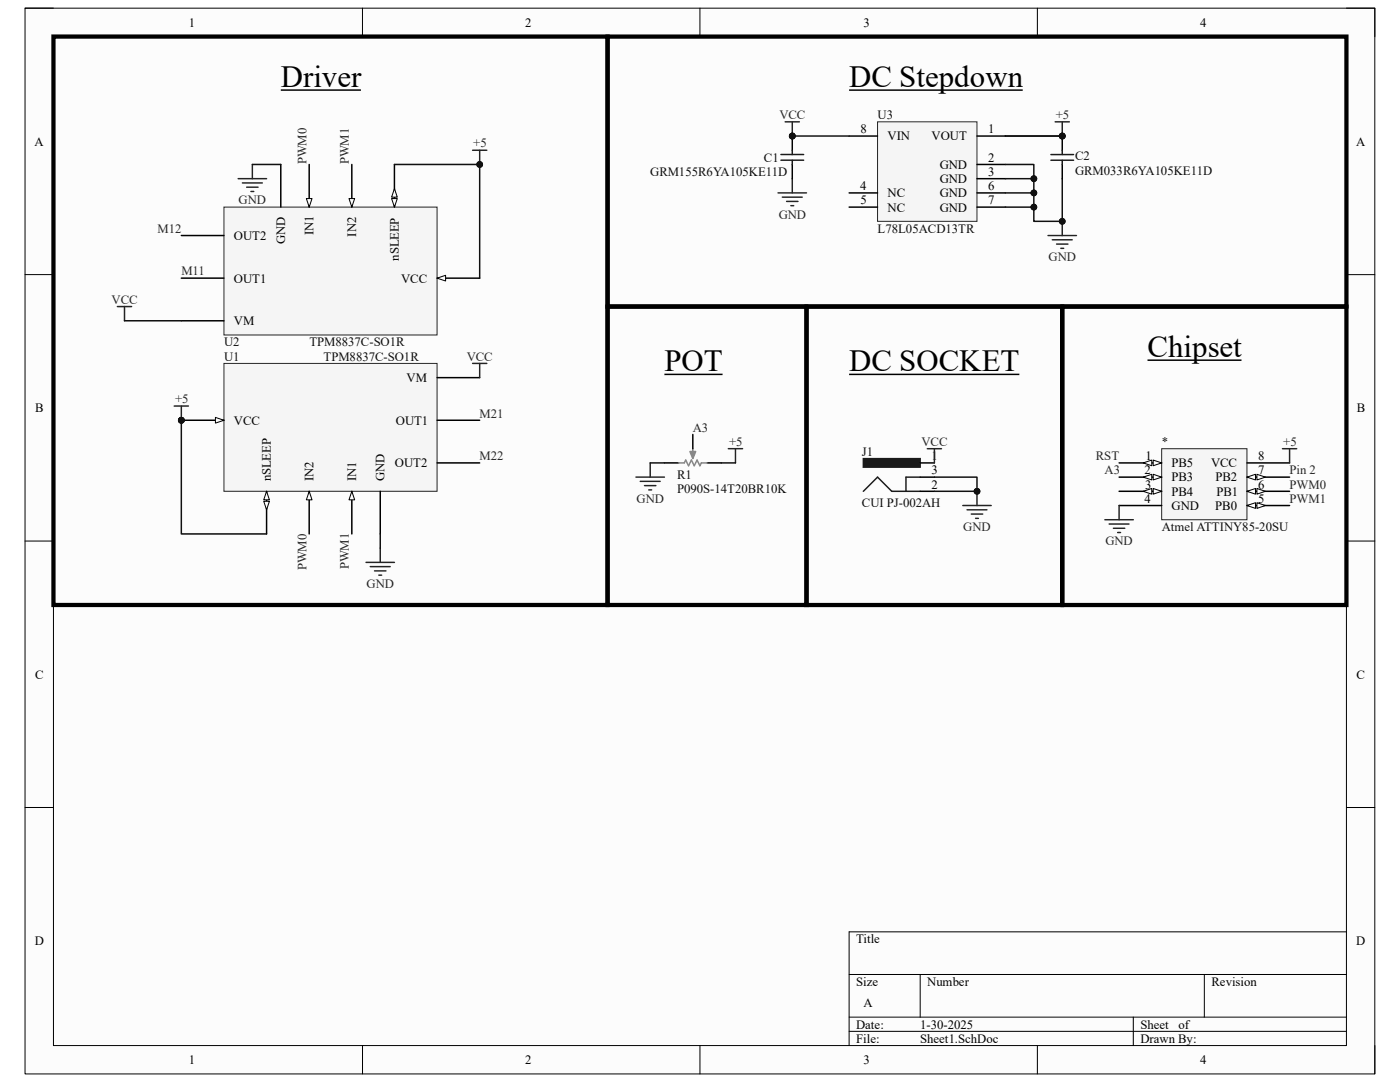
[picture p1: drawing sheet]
<svg xmlns="http://www.w3.org/2000/svg" width="279mm" height="216mm" viewBox="0 0 279 216" stroke-linecap="round" stroke-linejoin="round" font-family="sans-serif">
<path d="M5 1.6h269.4v212.7h-269.4z" fill-rule="evenodd" fill="#fcfcfc"/>
<path d="M5 1.6h269.4v212.7h-269.4z" fill="none" stroke="#000" stroke-width=".2"/>
<path d="M10.7 7.3h258v201.3h-258z" fill-rule="evenodd" fill="#fcfcfc"/>
<g fill="none" stroke="#000" stroke-width=".2">
<path d="M5 1.6h5.7M10.7 7.3h258v201.3h-258zM72.3 1.6v5.7M139.7 1.6v5.7M207 1.6v5.7M268.7 1.6h5.7v5.7M5 54.8h5.7M268.7 54.8h5.7M5 108h5.7M268.7 108h5.7M5 161.1h5.7M268.7 161.1h5.7"/>
<path d="M169.5 194.4h99.2M183.6 194.4v8.6M240.3 194.4v8.6M268.7 185.9h-99.2v22.7M72.3 208.6v5.7M139.7 208.6v5.7M169.5 203h99.2M169.5 205.8h99.2M207 208.6v5.7M226.2 203v5.6M274.4 208.6v5.7"/>
</g>
<path d="M231.8 89.5h17.1v14.2h-17.1z" fill-rule="evenodd" fill="#f5f5f5"/>
<path d="M231.8 89.5h17.1v14.2h-17.1z" fill="none" stroke="#262626" stroke-width=".2"/>
<path d="M223.3 92.4h8.5" fill="none" stroke="#000" stroke-width=".3"/>
<path d="M230.1 91.8l1.7 .6-1.7 .5z" fill="#fbfbfb"/>
<path d="M230.1 91.8l1.7 .6-1.7 .5z" fill="none" stroke="#000" stroke-width=".2"/>
<path d="M228.2 92.4l1.7-.6v1.1z" fill="#fbfbfb"/>
<path d="M228.2 92.4l1.7-.6v1.1z" fill="none" stroke="#000" stroke-width=".2"/>
<path d="M223.3 95.2h8.5" fill="none" stroke="#000" stroke-width=".3"/>
<path d="M230.1 94.6l1.7 .6-1.7 .6z" fill="#fbfbfb"/>
<path d="M230.1 94.6l1.7 .6-1.7 .6z" fill="none" stroke="#000" stroke-width=".2"/>
<path d="M228.2 95.2l1.7-.6v1.2z" fill="#fbfbfb"/>
<path d="M228.2 95.2l1.7-.6v1.2z" fill="none" stroke="#000" stroke-width=".2"/>
<path d="M223.3 98h8.5" fill="none" stroke="#000" stroke-width=".3"/>
<path d="M230.1 97.5l1.7 .5-1.7 .6z" fill="#fbfbfb"/>
<path d="M230.1 97.5l1.7 .5-1.7 .6z" fill="none" stroke="#000" stroke-width=".2"/>
<path d="M228.2 98l1.7-.5v1.1z" fill="#fbfbfb"/>
<path d="M228.2 98l1.7-.5v1.1z" fill="none" stroke="#000" stroke-width=".2"/>
<path d="M223.3 100.9h8.5M248.9 100.9h8.5" fill="none" stroke="#000" stroke-width=".3"/>
<path d="M248.9 100.9l1.7-.6v1.1z" fill="#fbfbfb"/>
<path d="M248.9 100.9l1.7-.6v1.1z" fill="none" stroke="#000" stroke-width=".2"/>
<path d="M250.8 100.3l1.7 .6-1.7 .5z" fill="#fbfbfb"/>
<path d="M250.8 100.3l1.7 .6-1.7 .5z" fill="none" stroke="#000" stroke-width=".2"/>
<path d="M248.9 98h8.5" fill="none" stroke="#000" stroke-width=".3"/>
<path d="M248.9 98l1.7-.5v1.1z" fill="#fbfbfb"/>
<path d="M248.9 98l1.7-.5v1.1z" fill="none" stroke="#000" stroke-width=".2"/>
<path d="M250.8 97.5l1.7 .5-1.7 .6z" fill="#fbfbfb"/>
<path d="M250.8 97.5l1.7 .5-1.7 .6z" fill="none" stroke="#000" stroke-width=".2"/>
<path d="M248.9 95.2h8.5" fill="none" stroke="#000" stroke-width=".3"/>
<path d="M248.9 95.2l1.7-.6v1.2z" fill="#fbfbfb"/>
<path d="M248.9 95.2l1.7-.6v1.2z" fill="none" stroke="#000" stroke-width=".2"/>
<path d="M250.8 94.6l1.7 .6-1.7 .6z" fill="#fbfbfb"/>
<path d="M250.8 94.6l1.7 .6-1.7 .6z" fill="none" stroke="#000" stroke-width=".2"/>
<path d="M248.9 92.4h8.5" fill="none" stroke="#000" stroke-width=".3"/>
<circle cx="36.2" cy="83.9" r=".57" fill="#0e0e0e"/>
<circle cx="36.2" cy="83.9" r=".57" fill="none" stroke="#0e0e0e" stroke-width=".2"/>
<path d="M44.7 72.5h42.5v25.5h-42.5z" fill-rule="evenodd" fill="#f5f5f5"/>
<path d="M44.7 72.5h42.5v25.5h-42.5z" fill="none" stroke="#262626" stroke-width=".2"/>
<path d="M70.2 98v8.5M75.9 98v8.5M87.2 92.4h8.5M87.2 83.9h8.5" fill="none" stroke="#000" stroke-width=".3"/>
<path d="M70.2 98l.6 1.7h-1.2z" fill="#fbfbfb"/>
<path d="M70.2 98l.6 1.7h-1.2z" fill="none" stroke="#000" stroke-width=".2"/>
<path d="M61.7 98v8.5" fill="none" stroke="#000" stroke-width=".3"/>
<path d="M61.7 98l.6 1.7h-1.2z" fill="#fbfbfb"/>
<path d="M61.7 98l.6 1.7h-1.2z" fill="none" stroke="#000" stroke-width=".2"/>
<path d="M53.2 98v8.5" fill="none" stroke="#000" stroke-width=".3"/>
<path d="M53.2 98l.6 1.7h-1.2z" fill="#fbfbfb"/>
<path d="M53.2 98l.6 1.7h-1.2z" fill="none" stroke="#000" stroke-width=".2"/>
<path d="M52.6 100h1.2l-.6 1.7z" fill="#fbfbfb"/>
<path d="M52.6 100h1.2l-.6 1.7z" fill="none" stroke="#000" stroke-width=".2"/>
<path d="M36.2 83.9h8.5" fill="none" stroke="#000" stroke-width=".3"/>
<path d="M43 83.3l1.7 .6-1.7 .5z" fill="#fbfbfb"/>
<path d="M43 83.3l1.7 .6-1.7 .5z" fill="none" stroke="#000" stroke-width=".2"/>
<circle cx="36.2" cy="83.9" r=".57" fill="#0e0e0e"/>
<circle cx="36.2" cy="83.9" r=".57" fill="none" stroke="#0e0e0e" stroke-width=".2"/>
<path d="M87.2 75.4h8.5" fill="none" stroke="#000" stroke-width=".3"/>
<path d="M44.7 41.3h42.5v25.5h-42.5z" fill-rule="evenodd" fill="#f5f5f5"/>
<path d="M44.7 41.3h42.5v25.5h-42.5z" fill="none" stroke="#262626" stroke-width=".2"/>
<path d="M56 32.8v8.5M61.7 32.8v8.5M36.2 47h8.5M36.2 55.5h8.5" fill="none" stroke="#000" stroke-width=".3"/>
<path d="M61.1 39.6h1.2l-.6 1.7z" fill="#fbfbfb"/>
<path d="M61.1 39.6h1.2l-.6 1.7z" fill="none" stroke="#000" stroke-width=".2"/>
<path d="M70.2 32.8v8.5" fill="none" stroke="#000" stroke-width=".3"/>
<path d="M69.6 39.6h1.2l-.6 1.7z" fill="#fbfbfb"/>
<path d="M69.6 39.6h1.2l-.6 1.7z" fill="none" stroke="#000" stroke-width=".2"/>
<path d="M78.7 32.8v8.5" fill="none" stroke="#000" stroke-width=".3"/>
<path d="M78.2 39.6h1.1l-.6 1.7z" fill="#fbfbfb"/>
<path d="M78.2 39.6h1.1l-.6 1.7z" fill="none" stroke="#000" stroke-width=".2"/>
<path d="M78.7 37.6l.6 1.7h-1.1z" fill="#fbfbfb"/>
<path d="M78.7 37.6l.6 1.7h-1.1z" fill="none" stroke="#000" stroke-width=".2"/>
<path d="M87.2 55.5h8.5" fill="none" stroke="#000" stroke-width=".3"/>
<path d="M87.2 55.5l1.7-.6v1.2z" fill="#fbfbfb"/>
<path d="M87.2 55.5l1.7-.6v1.2z" fill="none" stroke="#000" stroke-width=".2"/>
<path d="M36.2 64h8.5" fill="none" stroke="#000" stroke-width=".3"/>
<path d="M209.2 47h5.6M210 47.8h4M210.9 48.7h2.2M211.7 49.6h.6M212 44.2v2.8" fill="none" stroke="#262626" stroke-width=".3"/>
<circle cx="212" cy="44.2" r=".57" fill="#0e0e0e"/>
<circle cx="212" cy="44.2" r=".57" fill="none" stroke="#0e0e0e" stroke-width=".2"/>
<path d="M155.3 38.5h5.7M156.1 39.3h4M156.7 24.3h2.8M158.1 24.3v2.8M158.1 35.7v2.8M157 40.2h2.3M157.8 41h.6" fill="none" stroke="#262626" stroke-width=".3"/>
<circle cx="158.1" cy="27.1" r=".57" fill="#0e0e0e"/>
<circle cx="158.1" cy="27.1" r=".57" fill="none" stroke="#0e0e0e" stroke-width=".2"/>
<path d="M210.6 24.3h2.8M212 24.3v2.8" fill="none" stroke="#262626" stroke-width=".3"/>
<circle cx="212" cy="27.1" r=".57" fill="#0e0e0e"/>
<circle cx="212" cy="27.1" r=".57" fill="none" stroke="#0e0e0e" stroke-width=".2"/>
<path d="M10.7 7.3h110.6v113.4h-110.6zM121.3 7.3h147.4v53.9h-147.4zM121.3 61.2h39.7v59.5h-39.7z" fill="none" stroke="#000" stroke-width=".85"/>
<path d="M56 18h16M169.5 18h34.6M132.6 74.7h11.6" fill="none" stroke="#000" stroke-width=".3"/>
<g fill="none" stroke="#262626" stroke-width=".3">
<path d="M47.5 35.7h5.7M48.4 36.5h3.9M49.2 37.4h2.3M50.1 38.2h.5M50.4 32.8v2.9M94.3 30h2.8M95.7 30v2.8M255.9 89.5h2.9M257.4 89.5v2.9M220.5 103.7h5.7M221.4 104.6h3.9M222.2 105.4h2.3"/>
<path d="M223.1 106.3h.5M223.3 100.9v2.8"/>
</g>
<circle cx="95.7" cy="32.8" r=".57" fill="#0e0e0e"/>
<circle cx="95.7" cy="32.8" r=".57" fill="none" stroke="#0e0e0e" stroke-width=".2"/>
<path d="M23.4 61.2h2.9M24.8 61.2v2.8M34.8 81h2.8M36.2 81v2.9M73.1 112.2h5.6M73.9 113.1h4M74.8 113.9h2.2M75.6 114.8h.6M75.9 109.4v2.8" fill="none" stroke="#262626" stroke-width=".3"/>
<path d="M212 61.2h56.7v59.5h-56.7z" fill="none" stroke="#000" stroke-width=".85"/>
<path d="M229 71.9h18.8" fill="none" stroke="#000" stroke-width=".3"/>
<circle cx="36.2" cy="83.9" r=".57" fill="#0e0e0e"/>
<circle cx="36.2" cy="83.9" r=".57" fill="none" stroke="#0e0e0e" stroke-width=".2"/>
<path d="M94.3 72.5h2.8M95.7 72.5v2.9M126.9 95.2h5.7M127.8 96h3.9M128.6 96.9h2.3M129.5 97.8h.5M129.8 92.4v2.8M145.4 89.5h2.8M146.8 89.5v2.9" fill="none" stroke="#262626" stroke-width=".3"/>
<path d="M172.3 98l2.8-2.8 2.9 2.8h5.6M183.6 95.2h-2.8v2.8" fill="none" stroke="#1c1c1c" stroke-width=".3"/>
<path d="M172.3 91.5h11.3v1.7h-11.3z" fill-rule="evenodd" fill="#1c1c1c"/>
<path d="M172.3 91.5h11.3v1.7h-11.3z" fill="none" stroke="#1c1c1c" stroke-width=".3"/>
<path d="M169.5 74.7h33.9M183.6 98h2.9M183.6 95.2h2.9M183.6 92.4h2.9" fill="none" stroke="#000" stroke-width=".3"/>
<path d="M185.1 89.5h2.8M186.5 89.5v2.9M195 98v2.9M192.2 100.9h5.6M193 101.7h4M193.8 102.6h2.3M194.7 103.4h.6" fill="none" stroke="#262626" stroke-width=".3"/>
<circle cx="195" cy="98" r=".57" fill="#0e0e0e"/>
<circle cx="195" cy="98" r=".57" fill="none" stroke="#0e0e0e" stroke-width=".2"/>
<path d="M161 61.2h51v59.5h-51z" fill="none" stroke="#000" stroke-width=".85"/>
<path d="M132.6 92.4h2.8M141.1 92.4h2.8" fill="none" stroke="#000" stroke-width=".3"/>
<path d="M138.3 89.5v1.4" fill="none" stroke="#848484" stroke-width=".3"/>
<path d="M137.7 90.1h1.1l-.5 1.4z" fill="#848484"/>
<path d="M135.4 92.4h1.2l.2-.6 .6 1.1 .6-1.1 .6 1.1 .5-1.1 .6 1.1 .3-.5h1.1M137.7 90.1h1.1l-.5 1.4z" fill="none" stroke="#848484" stroke-width=".3"/>
<path d="M138.3 86.7v2.8" fill="none" stroke="#000" stroke-width=".3"/>
<path d="M175.1 24.3h19.9v19.9h-19.9z" fill-rule="evenodd" fill="#f5f5f5"/>
<path d="M175.1 24.3h19.9v19.9h-19.9z" fill="none" stroke="#262626" stroke-width=".2"/>
<path d="M169.5 27.1h5.6M169.5 38.5h5.6M195 27.1h17M195 35.7h5.6M195 38.5h5.6M195 32.8h5.6M169.5 41.3h5.6M195 41.3h5.6" fill="none" stroke="#000" stroke-width=".3"/>
<path d="M50.4 32.8h5.6M78.7 32.8h17v22.7M24.8 64h11.4M75.9 106.5v2.9" fill="none" stroke="#0e0e0e" stroke-width=".3"/>
<circle cx="95.7" cy="32.8" r=".57" fill="#0e0e0e"/>
<circle cx="95.7" cy="32.8" r=".57" fill="none" stroke="#0e0e0e" stroke-width=".2"/>
<path d="M36.2 83.9v22.6h17" fill="none" stroke="#0e0e0e" stroke-width=".3"/>
<circle cx="36.2" cy="83.9" r=".57" fill="#0e0e0e"/>
<circle cx="36.2" cy="83.9" r=".57" fill="none" stroke="#0e0e0e" stroke-width=".2"/>
<path d="M186.5 95.2h8.5v2.8h-8.5" fill="none" stroke="#0e0e0e" stroke-width=".3"/>
<circle cx="195" cy="98" r=".57" fill="#0e0e0e"/>
<circle cx="195" cy="98" r=".57" fill="none" stroke="#0e0e0e" stroke-width=".2"/>
<path d="M158.1 27.1h11.4M129.8 92.4h2.8" fill="none" stroke="#0e0e0e" stroke-width=".3"/>
<circle cx="158.1" cy="27.1" r=".57" fill="#0e0e0e"/>
<circle cx="158.1" cy="27.1" r=".57" fill="none" stroke="#0e0e0e" stroke-width=".2"/>
<path d="M200.6 27.1h11.4" fill="none" stroke="#0e0e0e" stroke-width=".3"/>
<circle cx="212" cy="27.1" r=".57" fill="#0e0e0e"/>
<circle cx="212" cy="27.1" r=".57" fill="none" stroke="#0e0e0e" stroke-width=".2"/>
<path d="M200.6 32.8h5.7v11.4h5.7v-8.5" fill="none" stroke="#0e0e0e" stroke-width=".3"/>
<circle cx="206.3" cy="35.7" r=".57" fill="#0e0e0e"/>
<circle cx="206.3" cy="35.7" r=".57" fill="none" stroke="#0e0e0e" stroke-width=".2"/>
<circle cx="206.3" cy="38.5" r=".57" fill="#0e0e0e"/>
<circle cx="206.3" cy="38.5" r=".57" fill="none" stroke="#0e0e0e" stroke-width=".2"/>
<circle cx="206.3" cy="41.3" r=".57" fill="#0e0e0e"/>
<circle cx="206.3" cy="41.3" r=".57" fill="none" stroke="#0e0e0e" stroke-width=".2"/>
<circle cx="212" cy="44.2" r=".57" fill="#0e0e0e"/>
<circle cx="212" cy="44.2" r=".57" fill="none" stroke="#0e0e0e" stroke-width=".2"/>
<path d="M200.6 41.3h5.7" fill="none" stroke="#0e0e0e" stroke-width=".3"/>
<circle cx="206.3" cy="41.3" r=".57" fill="#0e0e0e"/>
<circle cx="206.3" cy="41.3" r=".57" fill="none" stroke="#0e0e0e" stroke-width=".2"/>
<path d="M200.6 38.5h5.7" fill="none" stroke="#0e0e0e" stroke-width=".3"/>
<circle cx="206.3" cy="38.5" r=".57" fill="#0e0e0e"/>
<circle cx="206.3" cy="38.5" r=".57" fill="none" stroke="#0e0e0e" stroke-width=".2"/>
<path d="M200.6 35.7h5.7" fill="none" stroke="#0e0e0e" stroke-width=".3"/>
<circle cx="206.3" cy="35.7" r=".57" fill="#0e0e0e"/>
<circle cx="206.3" cy="35.7" r=".57" fill="none" stroke="#0e0e0e" stroke-width=".2"/>
<circle cx="158.1" cy="27.1" r=".57" fill="#0e0e0e"/>
<circle cx="158.1" cy="27.1" r=".57" fill="none" stroke="#0e0e0e" stroke-width=".2"/>
<path d="M158.1 27.1v2.9M158.1 32.8v2.9" fill="none" stroke="#000" stroke-width=".3"/>
<circle cx="158.1" cy="27.1" r=".57" fill="#0e0e0e"/>
<circle cx="158.1" cy="27.1" r=".57" fill="none" stroke="#0e0e0e" stroke-width=".2"/>
<path d="M155.9 30.8h4.5M155.9 32h4.5M158.1 30v.8M158.1 32v.8" fill="none" stroke="#1c1c1c" stroke-width=".3"/>
<circle cx="212" cy="27.1" r=".57" fill="#0e0e0e"/>
<circle cx="212" cy="27.1" r=".57" fill="none" stroke="#0e0e0e" stroke-width=".2"/>
<path d="M212 27.1v2.9" fill="none" stroke="#000" stroke-width=".3"/>
<circle cx="212" cy="27.1" r=".57" fill="#0e0e0e"/>
<circle cx="212" cy="27.1" r=".57" fill="none" stroke="#0e0e0e" stroke-width=".2"/>
<path d="M212 32.8v2.9" fill="none" stroke="#000" stroke-width=".3"/>
<path d="M209.7 32h4.6M209.7 30.8h4.6M212 30v.8M212 32v.8" fill="none" stroke="#1c1c1c" stroke-width=".3"/>
<path d="M143.9 92.4h2.9" fill="none" stroke="#0e0e0e" stroke-width=".3"/>
<g font-size="6.1">
<text x="56" y="17.3">Driver</text>
<text x="169.5" y="17.3">DC Stepdown</text>
<text x="229" y="71.2">Chipset</text>
<text x="132.6" y="74">POT</text>
<text x="169.5" y="74">DC SOCKET</text>
</g>
<g font-size="2.5">
<text x="37.7" y="5.3">1</text>
<text x="104.8" y="5.3">2</text>
<text x="172.3" y="5.3">3</text>
<text x="239.5" y="5.3">4</text>
<text x="6.9" y="29.1">A</text>
<text x="171.7" y="26.6">8</text>
<text x="177.1" y="28">VIN</text>
<text x="185.9" y="28">VOUT</text>
<text x="197.2" y="26.6">1</text>
<text x="270.6" y="29.1">A</text>
<text x="187.5" y="33.7">GND</text>
<text x="197.2" y="35.1">3</text>
<text x="197.2" y="32.3">2</text>
<text x="171.7" y="37.9">4</text>
<text x="171.7" y="40.8">5</text>
<text x="177.1" y="39.4">NC</text>
<text x="187.5" y="36.5">GND</text>
<text x="187.5" y="39.4">GND</text>
<text x="197.2" y="37.9">6</text>
<text x="197.2" y="40.8">7</text>
<text x="46.7" y="47.9">OUT2</text>
<text x="62.6" y="47" transform="rotate(-90 62.6 47)">IN1</text>
<text x="71.1" y="47.2" transform="rotate(-90 71.1 47.2)">IN2</text>
<text x="177.1" y="42.2">NC</text>
<text x="187.5" y="42.2">GND</text>
<text x="56.9" y="48.8" transform="rotate(-90 56.9 48.8)">GND</text>
<text x="79.6" y="52" transform="rotate(-90 79.6 52)">nSLEEP</text>
<text x="46.7" y="56.4">OUT1</text>
<text x="80.1" y="56.4">VCC</text>
<text x="46.7" y="64.9">VM</text>
<text x="81.2" y="76.2">VM</text>
<text x="7" y="82.3">B</text>
<text x="270.8" y="82.3">B</text>
<text x="46.7" y="84.7">VCC</text>
<text x="79" y="84.7">OUT1</text>
<text x="78.8" y="93.2">OUT2</text>
<text x="185.9" y="94.7">3</text>
<text x="185.9" y="91.8">1</text>
<text x="228.4" y="94.7">2</text>
<text x="228.6" y="91.8">1</text>
<text x="233.8" y="93.2">PB5</text>
<text x="241.7" y="93.2">VCC</text>
<text x="251.1" y="94.7">7</text>
<text x="251.1" y="91.8">8</text>
<text x="54.1" y="96.1" transform="rotate(-90 54.1 96.1)">nSLEEP</text>
<text x="62.6" y="96.1" transform="rotate(-90 62.6 96.1)">IN2</text>
<text x="71.1" y="96.1" transform="rotate(-90 71.1 96.1)">IN1</text>
<text x="76.8" y="96.1" transform="rotate(-90 76.8 96.1)">GND</text>
<text x="185.9" y="97.5">2</text>
<text x="228.4" y="100.3">4</text>
<text x="228.5" y="97.5">3</text>
<text x="233.8" y="96.1">PB3</text>
<text x="233.8" y="98.9">PB4</text>
<text x="233.8" y="101.7">GND</text>
<text x="242.5" y="101.7">PB0</text>
<text x="242.6" y="96.1">PB2</text>
<text x="242.8" y="98.9">PB1</text>
<text x="251.1" y="100.3">5</text>
<text x="251.1" y="97.5">6</text>
<text x="7" y="135.4">C</text>
<text x="270.7" y="135.4">C</text>
<text x="6.9" y="188.6">D</text>
<text x="170.9" y="188.2">Title</text>
<text x="270.7" y="188.6">D</text>
<text x="170.9" y="196.7">Size</text>
<text x="185" y="196.7">Number</text>
<text x="241.8" y="196.7">Revision</text>
<text x="172.3" y="201">A</text>
<text x="170.9" y="205.2">Date:</text>
<text x="170.9" y="208.1">File:</text>
<text x="183.6" y="205.2">1-30-2025</text>
<text x="183.7" y="208.1">Sheet1.SchDoc</text>
<text x="227.6" y="205.2">Sheet</text>
<text x="227.6" y="208.1">Drawn By:</text>
<text x="235.2" y="205.2">of</text>
<text x="37.7" y="212.3">1</text>
<text x="104.8" y="212.3">2</text>
<text x="172.3" y="212.3">3</text>
<text x="239.5" y="212.3">4</text>
</g>
<g font-size="2.5" fill="#262626">
<text x="155.5" y="23.7">VCC</text>
<text x="210.7" y="23.7">+5</text>
<text x="94.4" y="29.4">+5</text>
<text x="61.2" y="32.8" transform="rotate(-90 61.2 32.8)">PWM0</text>
<text x="69.6" y="32.8" transform="rotate(-90 69.6 32.8)">PWM1</text>
<text x="47.6" y="40.8">GND</text>
<text x="31.5" y="46.4">M12</text>
<text x="155.4" y="43.6">GND</text>
<text x="209.3" y="52.1">GND</text>
<text x="36.2" y="54.9">M11</text>
<text x="22.3" y="60.6">VCC</text>
<text x="93.1" y="72">VCC</text>
<text x="34.9" y="80.5">+5</text>
<text x="95.7" y="83.3">M21</text>
<text x="138.3" y="86.1">A3</text>
<text x="145.5" y="89">+5</text>
<text x="183.9" y="89">VCC</text>
<text x="256.1" y="89">+5</text>
<text x="95.7" y="91.8">M22</text>
<text x="218.7" y="91.8">RST</text>
<text x="220.4" y="94.7">A3</text>
<text x="257.3" y="94.7">Pin 2</text>
<text x="127" y="100.3">GND</text>
<text x="257.3" y="97.5">PWM0</text>
<text x="257.3" y="100.3">PWM1</text>
<text x="192.2" y="106">GND</text>
<text x="61.2" y="113.8" transform="rotate(-90 61.2 113.8)">PWM0</text>
<text x="69.6" y="113.6" transform="rotate(-90 69.6 113.6)">PWM1</text>
<text x="220.6" y="108.8">GND</text>
<text x="73.2" y="117.3">GND</text>
</g>
<g font-size="2.5" fill="#0e0e0e">
<text x="175.1" y="23.7">U3</text>
<text x="129.8" y="35.1">GRM155R6YA105KE11D</text>
<text x="152.4" y="32.3">C1</text>
<text x="214.5" y="32">C2</text>
<text x="214.5" y="34.8">GRM033R6YA105KE11D</text>
<text x="175.1" y="46.4">L78L05ACD13TR</text>
<text x="44.7" y="72">U1</text>
<text x="44.7" y="69.1">U2</text>
<text x="61.7" y="69.1">TPM8837C-SO1R</text>
<text x="64.6" y="72">TPM8837C-SO1R</text>
<text x="231.9" y="89">*</text>
<text x="135.1" y="95.5">R1</text>
<text x="172" y="91">J1</text>
<text x="135.1" y="98.3">P090S-14T20BR10K</text>
<text x="172" y="101.2">CUI PJ-002AH</text>
<text x="231.9" y="106">Atmel ATTINY85-20SU</text>
</g>
</svg>
